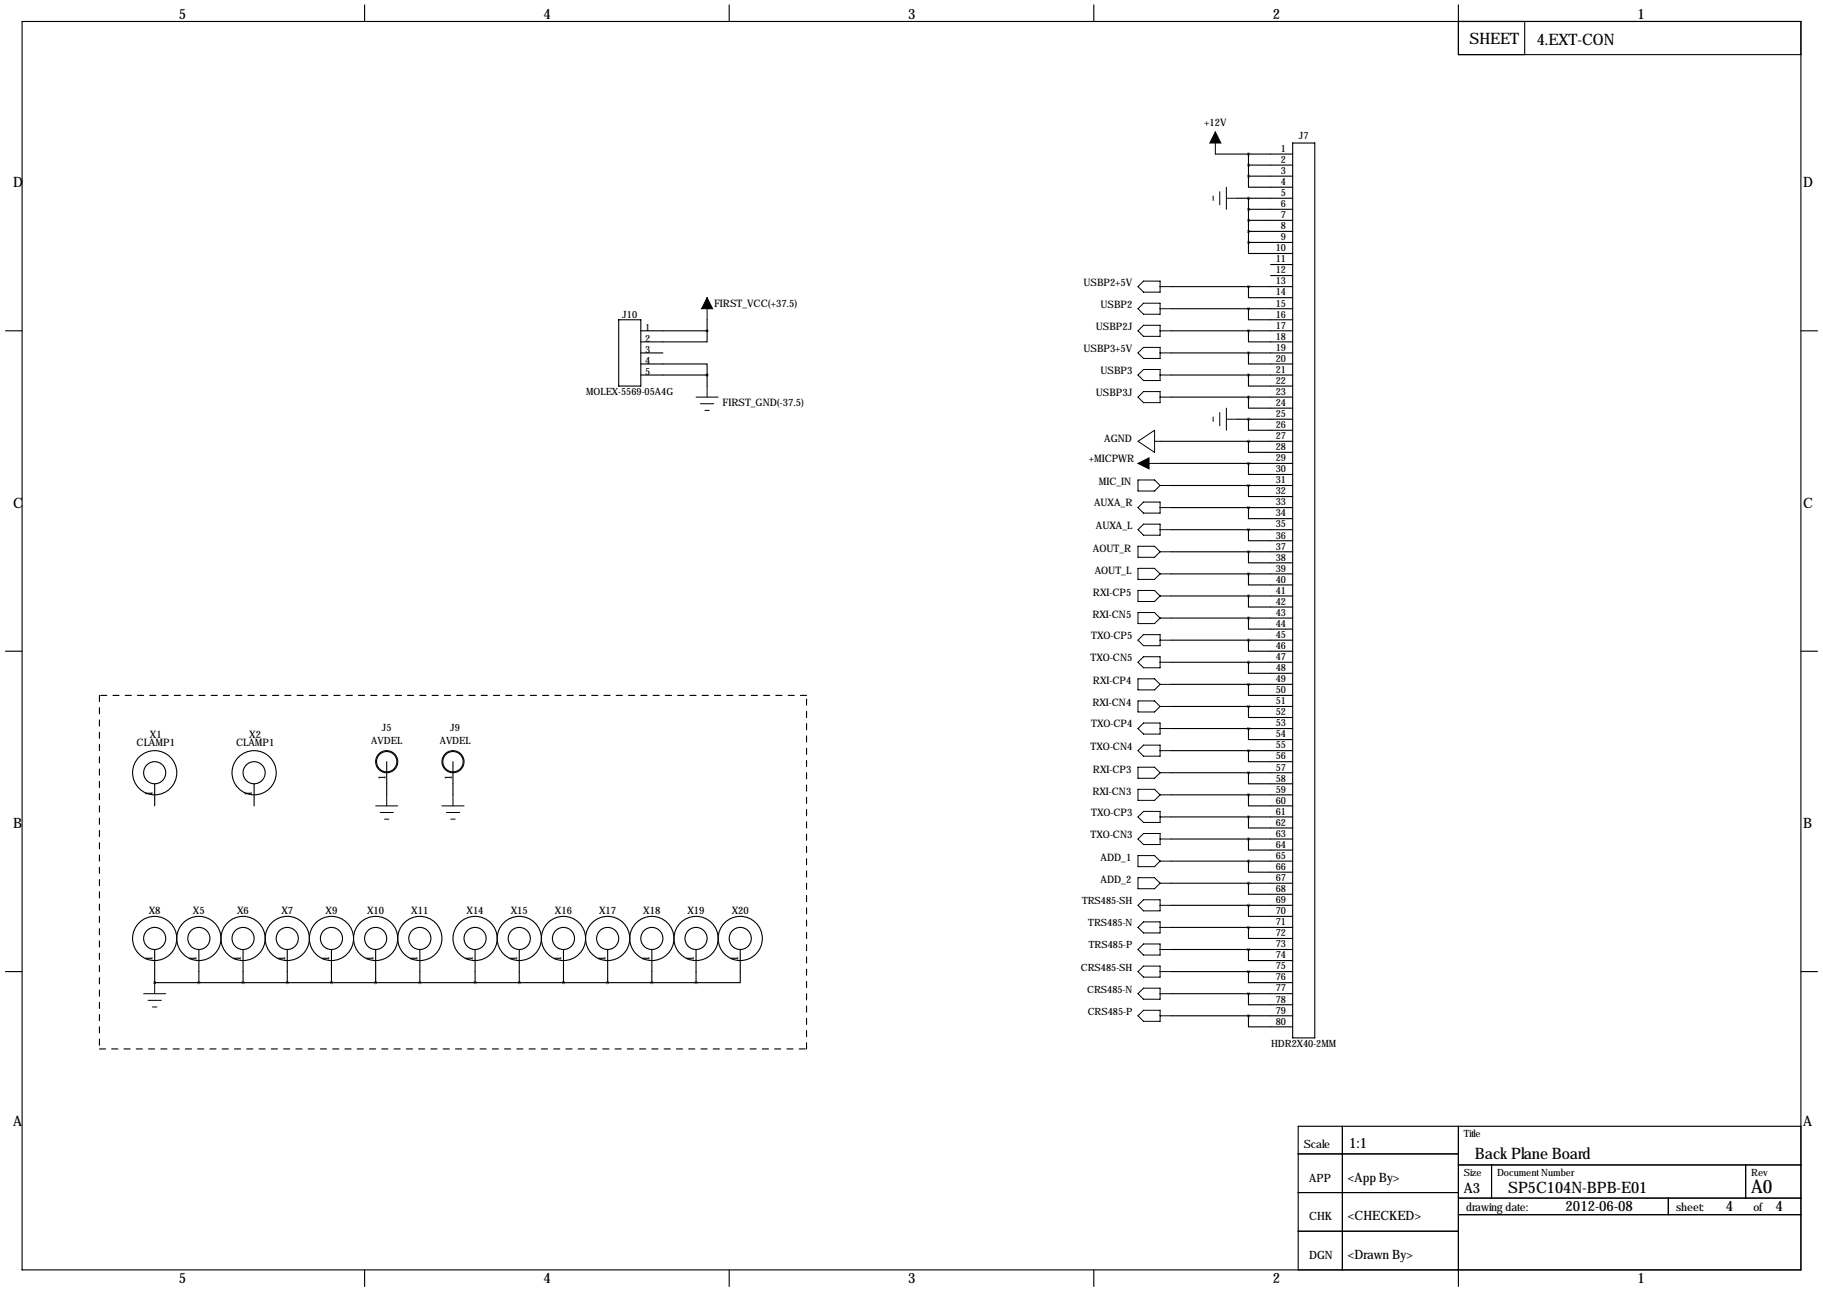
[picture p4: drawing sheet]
<svg xmlns="http://www.w3.org/2000/svg" width="419mm" height="297mm" viewBox="0 0 419 297" stroke-linecap="round" stroke-linejoin="round" font-family="sans-serif">
<g fill="none" stroke="#000" stroke-width=".25">
<path d="M5.1 4.9h408.9v287.1h-408.9zM83.8 1.1v3.8M167.6 1.1v3.8M251.5 1.1v3.8M335.3 1.1v11.5h78.7M350.5 4.9v7.7M279.4 35.4h17.8M287 38h10.2M287 35.4v5.1M297.2 32.9h5.1v205.7h-5.1zM284.5 45.6h12.7M287 40.5v2.5h10.2"/>
<path d="M287 55.7v2.6h10.2M287 40.5h10.2M287 48.1h10.2M287 50.7h10.2M287 53.2h10.2M287 55.7h10.2M287 45.6v10.1M1.3 76.1h3.8M142.2 73.5h5.1v15.3h-5.1zM147.3 76.1h15.3M162.6 76.1v2.5h-15.3M162.6 73.5v2.6"/>
<path d="M269.2 76.1h28M269.2 65.9h28M269.2 71h28M287 76.1v2.5h10.2M287 71v2.5h10.2M287 65.9v2.5h10.2M292.1 60.8h5.1M292.1 63.4h5.1M414 76.1h3.8M147.3 83.7h15.3v2.5M147.3 81.1h5.1M147.3 86.2h15.3"/>
<path d="M162.6 86.2v2.6M269.2 81.1h28M269.2 86.2h28M269.2 91.3h28M284.5 96.4h12.7M287 91.3v2.5h10.2M287 86.2v2.6h10.2M287 81.1v2.6h10.2M287 96.4v2.5h10.2M266.7 101.5h30.5M266.7 106.5h30.5M269.2 111.6h28"/>
<path d="M269.2 116.7h28M287 101.5v2.5h10.2M287 106.5v2.6h10.2M287 111.6v2.6h10.2M287 116.7v2.5h10.2M269.2 121.8h28M269.2 126.9h28M269.2 131.9h28M269.2 137h28M287 121.8v2.5h10.2M287 126.9v2.5h10.2M287 131.9v2.6h10.2"/>
<path d="M287 137v2.6h10.2M1.3 149.7h3.8M269.2 142.1h28M269.2 147.2h28M269.2 152.3h28M269.2 157.3h28M287 142.1v2.5h10.2M287 147.2v2.5h10.2M287 152.3v2.5h10.2M287 157.3v2.6h10.2M414 149.7h3.8M88.9 175.1v7.6"/>
<path d="M104.1 175.1v7.6M269.2 162.4h28M269.2 167.5h28M269.2 172.6h28M269.2 177.7h28M287 172.6v2.5h10.2M287 177.7v2.5h10.2M287 167.5v2.5h10.2M287 162.4v2.6h10.2M35.6 180.2v5.1M58.4 180.2v5.1M269.2 182.7h28"/>
<path d="M269.2 187.8h28M269.2 192.9h28M269.2 198h28M287 182.7v2.6h10.2M287 187.8v2.6h10.2M287 192.9v2.5h10.2M287 198v2.5h10.2M35.6 218.3v7.6M45.7 218.3v7.6M55.9 218.3v7.6M66 218.3v7.6M76.2 218.3v7.6"/>
<path d="M86.4 218.3v7.6M96.5 218.3v7.6M109.2 218.3v7.6M119.4 218.3v7.6M129.5 218.3v7.6M139.7 218.3v7.6M149.9 218.3v7.6M160 218.3v7.6M170.2 218.3v7.6h-10.2M269.2 203.1h28M269.2 208.1h28M269.2 213.2h28"/>
<path d="M269.2 218.3h28M287 203.1v2.5h10.2M287 218.3v2.5h10.2M287 213.2v2.6h10.2M287 208.1v2.6h10.2M1.3 223.4h3.8M35.6 225.9h.1M35.6 225.9h124.4M269.2 223.4h28M269.2 228.5h28M269.2 233.5h28M287 233.5v2.6h10.2"/>
<path d="M287 228.5v2.5h10.2M287 223.4v2.5h10.2M414 223.4h3.8M308.6 258.9v33.1M335.3 258.9v36.9M414 258.9h-115.6v33.1M298.4 274.2h36.9M298.4 265.3h36.9M335.3 279.3h78.7M335.3 275.4h78.7M335.3 267.8h78.7M342.9 267.8v7.6"/>
<path d="M383.5 275.4v3.9M401.3 267.8v7.6M83.8 292v3.8M167.6 292v3.8M251.5 292v3.8M298.4 283.1h36.9"/>
<circle cx="35.6" cy="177.7" r="5.1"/>
<circle cx="35.6" cy="177.7" r="2.54"/>
<circle cx="58.4" cy="177.7" r="5.1"/>
<circle cx="58.4" cy="177.7" r="2.54"/>
<circle cx="88.9" cy="175.1" r="2.54"/>
<circle cx="88.9" cy="175.1" r="2.34"/>
<circle cx="104.1" cy="175.1" r="2.54"/>
<circle cx="104.1" cy="175.1" r="2.34"/>
<circle cx="35.6" cy="215.8" r="5.1"/>
<circle cx="35.6" cy="215.8" r="2.54"/>
<circle cx="45.7" cy="215.8" r="5.1"/>
<circle cx="45.7" cy="215.8" r="2.54"/>
<circle cx="55.9" cy="215.8" r="5.1"/>
<circle cx="55.9" cy="215.8" r="2.54"/>
<circle cx="66" cy="215.8" r="5.1"/>
<circle cx="66" cy="215.8" r="2.54"/>
<circle cx="76.2" cy="215.8" r="5.1"/>
<circle cx="76.2" cy="215.8" r="2.54"/>
<circle cx="86.4" cy="215.8" r="5.1"/>
<circle cx="86.4" cy="215.8" r="2.54"/>
<circle cx="96.5" cy="215.8" r="5.1"/>
<circle cx="96.5" cy="215.8" r="2.54"/>
<circle cx="109.2" cy="215.8" r="5.1"/>
<circle cx="109.2" cy="215.8" r="2.54"/>
<circle cx="119.4" cy="215.8" r="5.1"/>
<circle cx="119.4" cy="215.8" r="2.54"/>
<circle cx="129.5" cy="215.8" r="5.1"/>
<circle cx="129.5" cy="215.8" r="2.54"/>
<circle cx="139.7" cy="215.8" r="5.1"/>
<circle cx="139.7" cy="215.8" r="2.54"/>
<circle cx="149.9" cy="215.8" r="5.1"/>
<circle cx="149.9" cy="215.8" r="2.54"/>
<circle cx="160" cy="215.8" r="5.1"/>
<circle cx="160" cy="215.8" r="2.54"/>
<circle cx="170.2" cy="215.8" r="5.1"/>
<circle cx="170.2" cy="215.8" r="2.54"/>
</g>
<path d="M22.9 159.9v81.3M185.4 159.9h-162.5M22.9 241.2h162.5M185.4 241.2v-81.3" fill="none" stroke="#000" stroke-width=".25" stroke-dasharray="1.4 1.4"/>
<g fill="none" stroke="#000" stroke-width=".23">
<path d="M279.4 30.3v5.1M278.9 45.1v1M280.4 44.1v3M281.9 43v5.1M281.9 45.6h2.6M162.6 68.4v5.1M261.6 65.9l1.3-1.3h3.8v2.6h-3.8zM261.6 71l1.3-1.3h3.8v2.5h-3.8zM261.6 76.1l1.3-1.3h3.8v2.5h-3.8zM266.7 71h2.5M266.7 76.1h2.5M266.7 65.9h2.5"/>
<path d="M160 91.3h5.1M161 92.8h3.1M162.1 94.3h1M162.6 88.8v2.5M261.6 81.1l1.3-1.2h3.8v2.5h-3.8zM261.6 86.2l1.3-1.3h3.8v2.6h-3.8zM261.6 91.3l1.3-1.3h3.8v2.6h-3.8zM266.7 91.3h2.5M266.7 86.2h2.5M266.7 81.1h2.5M278.9 95.9v1M280.4 94.9v3"/>
<path d="M281.9 96.4h2.6M281.9 93.8v5.1M261.6 116.7l1.3-1.3h3.8v2.6h-3.8zM261.6 106.5h5.1M261.6 101.5l3.8-2.6v5.1zM261.6 110.3h3.8l1.3 1.3-1.3 1.3h-3.8zM265.4 101.5h1.3M266.7 111.6h2.5M266.7 116.7h2.5M261.6 121.8l1.3-1.3h3.8v2.5h-3.8zM261.6 125.6h3.8l1.3 1.3-1.3 1.2h-3.8zM261.6 130.7h3.8l1.3 1.2-1.3 1.3h-3.8z"/>
<path d="M261.6 135.7h3.8l1.3 1.3-1.3 1.3h-3.8zM266.7 126.9h2.5M266.7 131.9h2.5M266.7 121.8h2.5M266.7 137h2.5M261.6 147.2l1.3-1.3h3.8v2.5h-3.8zM261.6 152.3l1.3-1.3h3.8v2.5h-3.8zM261.6 140.8h3.8l1.3 1.3-1.3 1.3h-3.8zM261.6 156.1h3.8l1.3 1.2-1.3 1.3h-3.8zM266.7 142.1h2.5M266.7 157.3h2.5M266.7 147.2h2.5"/>
<path d="M266.7 152.3h2.5M261.6 167.5l1.3-1.3h3.8v2.6h-3.8zM261.6 172.6l1.3-1.3h3.8v2.5h-3.8zM261.6 161.1h3.8l1.3 1.3-1.3 1.3h-3.8zM261.6 176.4h3.8l1.3 1.3-1.3 1.2h-3.8zM266.7 162.4h2.5M266.7 177.7h2.5M266.7 167.5h2.5M266.7 172.6h2.5M86.4 185.3h5M87.4 186.8h3M88.4 188.3h1"/>
<path d="M88.9 182.7v2.6M101.6 185.3h5.1M102.6 186.8h3.1M103.6 188.3h1M104.1 182.7v2.6M261.6 187.8l1.3-1.3h3.8v2.6h-3.8zM261.6 192.9l1.3-1.3h3.8v2.6h-3.8zM261.6 181.5h3.8l1.3 1.2-1.3 1.3h-3.8zM261.6 196.7h3.8l1.3 1.3-1.3 1.2h-3.8zM266.7 182.7h2.5M266.7 187.8h2.5M266.7 192.9h2.5"/>
<path d="M266.7 198h2.5M261.6 208.1l1.3-1.2h3.8v2.5h-3.8zM261.6 213.2l1.3-1.3h3.8v2.6h-3.8zM261.6 218.3l1.3-1.3h3.8v2.6h-3.8zM261.6 201.8h3.8l1.3 1.3-1.3 1.2h-3.8zM266.7 203.1h2.5M266.7 218.3h2.5M266.7 213.2h2.5M266.7 208.1h2.5M33 228.5h5.1M34 230h3.1M35.1 231.5h1"/>
<path d="M35.6 225.9v2.6M261.6 223.4l1.3-1.3h3.8v2.5h-3.8zM261.6 228.5l1.3-1.3h3.8v2.5h-3.8zM261.6 233.5l1.3-1.2h3.8v2.5h-3.8zM266.7 228.5h2.5M266.7 233.5h2.5M266.7 223.4h2.5"/>
</g>
<path d="M279.4 30.3l1.3 2.6h-2.6zM162.6 68.4l1.2 2.6h-2.5zM261.6 106.5l2.6-1.2v2.5z" fill="#000" stroke="#000" stroke-width=".23"/>
<path d="M86.3 225.9a.05 .05 0 0 0 .1 0 .05 .05 0 0 0-.1 0zM66 225.9a.05 .05 0 0 0 .1 0 .05 .05 0 0 0-.1 0zM149.8 225.9a.05 .05 0 0 0 .1 0 .05 .05 0 0 0-.1 0zM129.5 225.9a.05 .05 0 0 0 .1 0 .05 .05 0 0 0-.1 0zM162.5 76.1a.05 .05 0 0 0 .1 0 .05 .05 0 0 0-.1 0zM162.5 86.2a.05 .05 0 0 0 .1 0 .05 .05 0 0 0-.1 0zM35.5 225.9a.05 .05 0 0 0 .1 0 .05 .05 0 0 0-.1 0z" fill="#000" stroke="#000" stroke-width=".63"/>
<text font-size="4.3" x="402.6" y="274.2">A0</text>
<g font-size="3.6">
<text x="337.8" y="10">SHEET</text>
<text x="353.3" y="10.3">4.EXT-CON</text>
<text x="339.1" y="266.6">Back Plane Board</text>
<text x="346.7" y="274.2">SP5C104N-BPB-E01</text>
</g>
<g font-size="3.3">
<text x="41.1" y="4.4">5</text>
<text x="125" y="4.4">4</text>
<text x="208.8" y="4.4">3</text>
<text x="292.6" y="4.4">2</text>
<text x="376.4" y="4.4">1</text>
<text x="3" y="43">D</text>
<text x="414.5" y="43">D</text>
<text x="3" y="116.7">C</text>
<text x="414.5" y="116.7">C</text>
<text x="3" y="190.4">B</text>
<text x="414.5" y="190.4">B</text>
<text x="3" y="258.9">A</text>
<text x="414.5" y="258.9">A</text>
<text x="310.1" y="264">1:1</text>
<text x="336.5" y="274.2">A3</text>
<text x="359.9" y="278.5">2012-06-08</text>
<text x="396.7" y="278.5">4</text>
<text x="408.2" y="278.5">4</text>
<text x="41.1" y="295">5</text>
<text x="125" y="295">4</text>
<text x="208.8" y="295">3</text>
<text x="292.6" y="295">2</text>
<text x="376.4" y="295">1</text>
</g>
<g font-size="3">
<text x="309.9" y="271.6">&lt;App By&gt;</text>
<text x="309.9" y="280.5">&lt;CHECKED&gt;</text>
<text x="309.9" y="289.4">&lt;Drawn By&gt;</text>
</g>
<g font-size="2.6">
<text x="299.7" y="264">Scale</text>
<text x="301" y="271.6">APP</text>
<text x="301" y="280.5">CHK</text>
<text x="337.1" y="278.5">drawing date:</text>
<text x="385.3" y="278.5">sheet:</text>
<text x="403.1" y="278.5">of</text>
<text x="301" y="289.4">DGN</text>
</g>
<g font-size="2.4">
<text x="276.8" y="29.1">+12V</text>
<text x="249.1" y="65.6">USBP2+5V</text>
<text x="164.2" y="70.5">FIRST_VCC(+37.5)</text>
<text x="253" y="70.7">USBP2</text>
<text x="251.9" y="75.8">USBP2J</text>
<text x="249.1" y="80.9">USBP3+5V</text>
<text x="253" y="86">USBP3</text>
<text x="166.1" y="93.3">FIRST_GND(-37.5)</text>
<text x="251.9" y="91">USBP3J</text>
<text x="253.9" y="101.5">AGND</text>
<text x="250.3" y="106.3">+MICPWR</text>
<text x="252.6" y="111.6">MIC_IN</text>
<text x="251.5" y="116.4">AUXA_R</text>
<text x="251.9" y="121.5">AUXA_L</text>
<text x="251.3" y="126.9">AOUT_R</text>
<text x="251.7" y="131.9">AOUT_L</text>
<text x="251.3" y="137">RXI-CP5</text>
<text x="251.1" y="142.1">RXI-CN5</text>
<text x="250.8" y="146.9">TXO-CP5</text>
<text x="250.7" y="152">TXO-CN5</text>
<text x="251.3" y="157.3">RXI-CP4</text>
<text x="250.8" y="167.2">TXO-CP4</text>
<text x="251.1" y="162.4">RXI-CN4</text>
<text x="31.4" y="171.6">CLAMP1</text>
<text x="34.5" y="169.8">X1</text>
<text x="54.3" y="171.6">CLAMP1</text>
<text x="57.3" y="169.8">X2</text>
<text x="250.7" y="172.3">TXO-CN4</text>
<text x="251.3" y="177.7">RXI-CP3</text>
<text x="35.1" y="182.9" transform="rotate(-90 35.1 182.9)">1</text>
<text x="57.9" y="182.9" transform="rotate(-90 57.9 182.9)">1</text>
<text x="251.1" y="182.7">RXI-CN3</text>
<text x="250.8" y="187.6">TXO-CP3</text>
<text x="250.7" y="192.6">TXO-CN3</text>
<text x="253" y="198">ADD_1</text>
<text x="253" y="203.1">ADD_2</text>
<text x="34.2" y="210.2">X8</text>
<text x="44.4" y="210.2">X5</text>
<text x="54.5" y="210.2">X6</text>
<text x="64.7" y="210.2">X7</text>
<text x="74.8" y="210.2">X9</text>
<text x="84.4" y="210.2">X10</text>
<text x="94.5" y="210.2">X11</text>
<text x="107.2" y="210.2">X14</text>
<text x="117.4" y="210.2">X15</text>
<text x="127.6" y="210.2">X16</text>
<text x="137.7" y="210.2">X17</text>
<text x="147.9" y="210.2">X18</text>
<text x="158" y="210.2">X19</text>
<text x="168.2" y="210.2">X20</text>
<text x="35.1" y="221" transform="rotate(-90 35.1 221)">1</text>
<text x="45.2" y="221" transform="rotate(-90 45.2 221)">1</text>
<text x="55.4" y="221" transform="rotate(-90 55.4 221)">1</text>
<text x="65.5" y="221" transform="rotate(-90 65.5 221)">1</text>
<text x="75.7" y="221" transform="rotate(-90 75.7 221)">1</text>
<text x="85.9" y="221" transform="rotate(-90 85.9 221)">1</text>
<text x="96" y="221" transform="rotate(-90 96 221)">1</text>
<text x="108.7" y="221" transform="rotate(-90 108.7 221)">1</text>
<text x="118.9" y="221" transform="rotate(-90 118.9 221)">1</text>
<text x="129" y="221" transform="rotate(-90 129 221)">1</text>
<text x="139.2" y="221" transform="rotate(-90 139.2 221)">1</text>
<text x="149.4" y="221" transform="rotate(-90 149.4 221)">1</text>
<text x="159.5" y="221" transform="rotate(-90 159.5 221)">1</text>
<text x="169.7" y="221" transform="rotate(-90 169.7 221)">1</text>
</g>
<g font-size="2.3">
<text x="294.5" y="34.9">1</text>
<text x="298.6" y="31.9">J7</text>
<text x="294.5" y="37.5">2</text>
<text x="294.5" y="40">3</text>
<text x="294.5" y="42.5">4</text>
<text x="294.5" y="45.1">5</text>
<text x="294.5" y="47.6">6</text>
<text x="294.5" y="50.2">7</text>
<text x="294.5" y="52.7">8</text>
<text x="293.3" y="57.8">10</text>
<text x="294.5" y="55.2">9</text>
<text x="293.3" y="60.3">11</text>
<text x="293.3" y="62.9">12</text>
<text x="293.3" y="65.4">13</text>
<text x="293.3" y="67.9">14</text>
<text x="293.3" y="70.5">15</text>
<text x="143.1" y="73">J10</text>
<text x="148.3" y="76.1">1</text>
<text x="293.3" y="73">16</text>
<text x="293.3" y="75.6">17</text>
<text x="148.3" y="78.6">2</text>
<text x="148.3" y="81.1">3</text>
<text x="148.3" y="83.7">4</text>
<text x="293.3" y="78.1">18</text>
<text x="293.3" y="80.6">19</text>
<text x="293.3" y="83.2">20</text>
<text x="148.3" y="86.2">5</text>
<text x="293.3" y="85.7">21</text>
<text x="293.3" y="88.3">22</text>
<text x="134.8" y="90.8">MOLEX-5569-05A4G</text>
<text x="293.3" y="90.8">23</text>
<text x="293.3" y="93.3">24</text>
<text x="293.3" y="95.9">25</text>
<text x="293.3" y="98.4">26</text>
<text x="293.3" y="101">27</text>
<text x="293.3" y="103.5">28</text>
<text x="293.3" y="106">29</text>
<text x="293.3" y="108.6">30</text>
<text x="293.3" y="111.1">31</text>
<text x="293.3" y="113.7">32</text>
<text x="293.3" y="116.2">33</text>
<text x="293.3" y="118.7">34</text>
<text x="293.3" y="121.3">35</text>
<text x="293.3" y="123.8">36</text>
<text x="293.3" y="126.4">37</text>
<text x="293.3" y="128.9">38</text>
<text x="293.3" y="131.4">39</text>
<text x="293.3" y="134">40</text>
<text x="293.3" y="136.5">41</text>
<text x="293.3" y="139.1">42</text>
<text x="293.3" y="141.6">43</text>
<text x="293.3" y="144.1">44</text>
<text x="293.3" y="146.7">45</text>
<text x="293.3" y="149.2">46</text>
<text x="293.3" y="151.8">47</text>
<text x="293.3" y="154.3">48</text>
<text x="293.3" y="156.8">49</text>
<text x="293.3" y="159.4">50</text>
<text x="293.3" y="161.9">51</text>
<text x="293.3" y="164.5">52</text>
<text x="293.3" y="167">53</text>
<text x="85.3" y="171.1">AVDEL</text>
<text x="87.8" y="168">J5</text>
<text x="101.1" y="171.1">AVDEL</text>
<text x="103.5" y="168">J9</text>
<text x="293.3" y="169.5">54</text>
<text x="293.3" y="172.1">55</text>
<text x="88.6" y="179.4" transform="rotate(-90 88.6 179.4)">1</text>
<text x="103.9" y="179.4" transform="rotate(-90 103.9 179.4)">1</text>
<text x="293.3" y="174.6">56</text>
<text x="293.3" y="177.2">57</text>
<text x="293.3" y="179.7">58</text>
<text x="293.3" y="182.2">59</text>
<text x="293.3" y="184.8">60</text>
<text x="293.3" y="187.3">61</text>
<text x="293.3" y="189.9">62</text>
<text x="293.3" y="192.4">63</text>
<text x="293.3" y="194.9">64</text>
<text x="293.3" y="197.5">65</text>
<text x="293.3" y="200">66</text>
<text x="293.3" y="202.6">67</text>
<text x="248.8" y="207.9">TRS485-SH</text>
<text x="293.3" y="205.1">68</text>
<text x="293.3" y="207.6">69</text>
<text x="250.2" y="213">TRS485-N</text>
<text x="293.3" y="210.2">70</text>
<text x="293.3" y="212.7">71</text>
<text x="293.3" y="215.3">72</text>
<text x="250.3" y="218">TRS485-P</text>
<text x="293.3" y="217.8">73</text>
<text x="293.3" y="220.3">74</text>
<text x="248.5" y="223.1">CRS485-SH</text>
<text x="293.3" y="222.9">75</text>
<text x="293.3" y="225.4">76</text>
<text x="293.3" y="228">77</text>
<text x="249.9" y="228.2">CRS485-N</text>
<text x="250.1" y="233.3">CRS485-P</text>
<text x="293.3" y="230.5">78</text>
<text x="293.3" y="233">79</text>
<text x="293.3" y="235.6">80</text>
<text x="292.2" y="240.7">HDR2X40-2MM</text>
<text x="336.5" y="261.5">Title</text>
<text x="336.5" y="270.4">Size</text>
<text x="344.2" y="270.4">Document Number</text>
<text x="402.6" y="270.4">Rev</text>
</g>
</svg>
